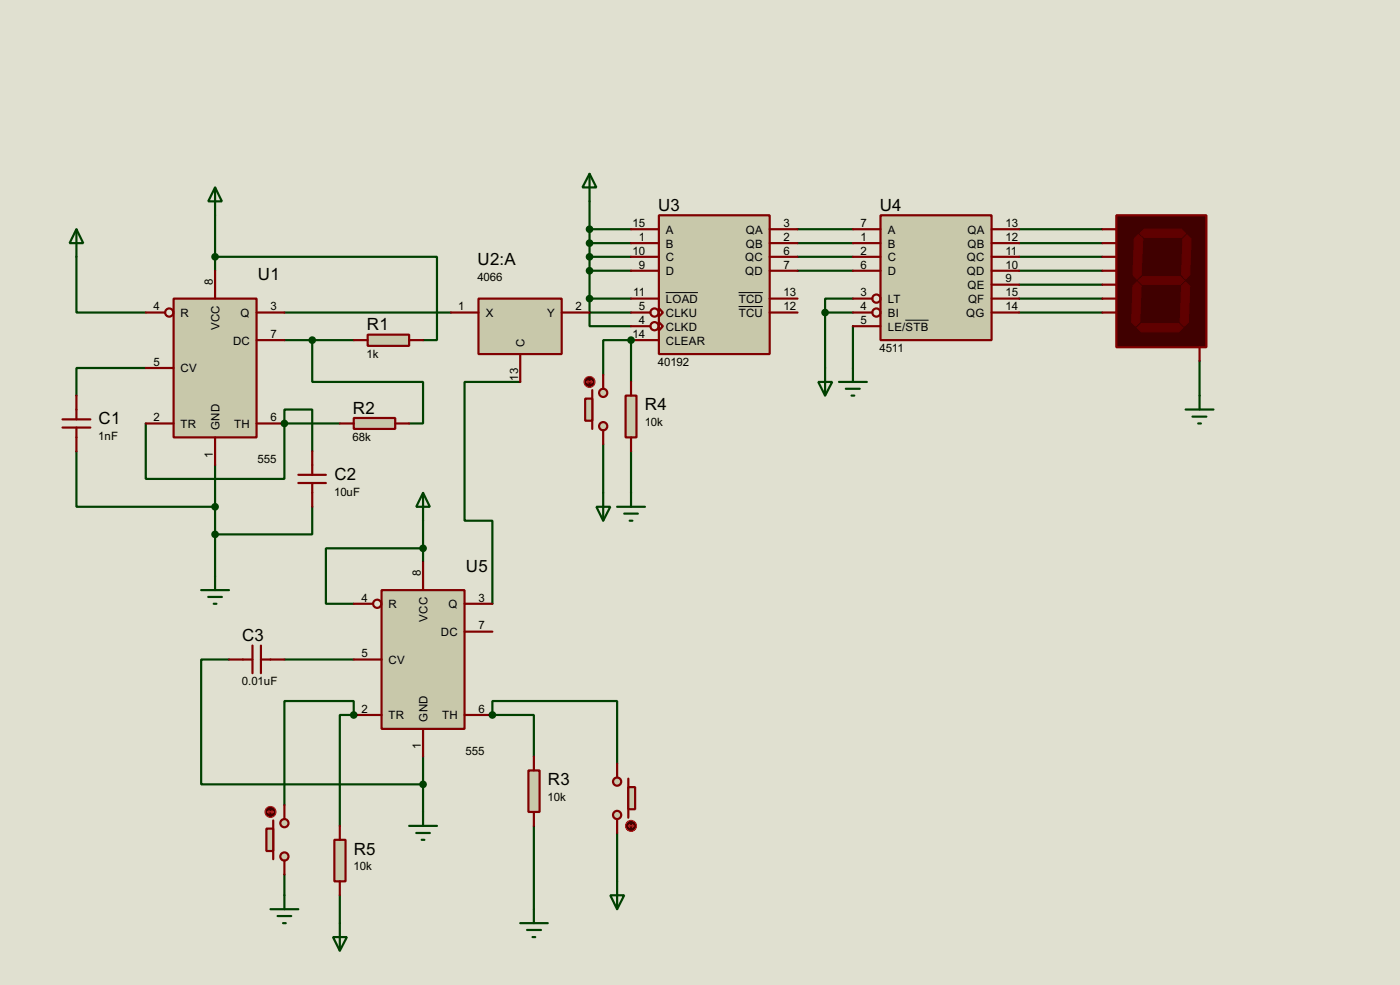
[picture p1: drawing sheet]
<svg xmlns="http://www.w3.org/2000/svg" width="256mm" height="180mm" viewBox="0 0 256 180" stroke-linecap="round" stroke-linejoin="round" font-family="sans-serif">
<path d="M0 0h256.5v180.3h-256.5z" fill="#e0e0d0"/>
<path d="M39.4 39.4v10.2M14 47v10.2h12.7M39.4 47h40.7v15.3h-2.6M26.7 67.4h-12.7v5M26.7 77.5v10.2h25.4v-10.2M14 82.6v10.2h25.4v-7.7" fill="none" stroke="#004000" stroke-width=".4"/>
<circle cx="52.1" cy="77.5" r=".2" fill="#004000"/>
<g fill="none" stroke="#004000" stroke-width=".4">
<path d="M108 36.9v17.8M52.1 57.2h30.5M108 54.7v5h7.6M108 57.2h7.6M108 42h7.6M108 44.5h7.6M108 47h7.6M108 49.6h7.6M108 54.7h7.6M52.1 62.3h12.7M57.2 62.3v7.6h20.3v7.6h-2.5M62.3 77.5h-10.2v-2.5h5.1v7.6"/>
<path d="M115.6 62.3h-5.1v6.3M39.4 92.8v12.7M57.2 92.8v5h-17.8"/>
</g>
<circle cx="115.6" cy="62.3" r=".2" fill="#004000"/>
<g fill="none" stroke="#004000" stroke-width=".4">
<path d="M146.1 42h10.2M146.1 44.5h10.2M146.1 47h10.2M146.1 49.6h10.2M151.2 57.2v10.2M151.2 57.2h5.1M156.3 54.7h-5.1v2.5M156.3 59.7v7.7M186.7 42h15.3M186.7 44.5h15.3M186.7 47h15.3M186.7 49.6h15.3"/>
<path d="M186.7 57.2h15.3M186.7 52.1h15.3M186.7 54.7h15.3M95.3 69.9h-10.2v25.4h5.1v15.2M115.6 62.3v7.6M219.8 66.1v6.3M77.5 95.3v7.6M110.5 81.3v8.9M115.6 82.6v7.6M77.5 100.4h-17.8v10.1h5.1M42 120.7h-5.1v22.9h40.6M52.1 120.7h12.7"/>
<path d="M64.8 130.9h-2.5v20.3M77.5 138.5v10.1M62.3 163.9v5.1"/>
</g>
<circle cx="64.8" cy="130.9" r=".2" fill="#004000"/>
<path d="M64.8 130.9v-2.6h-12.7v19.1M90.2 130.9h7.6v7.6M97.8 151.2v15.2M52.1 160.1v3.8" fill="none" stroke="#004000" stroke-width=".4"/>
<circle cx="90.2" cy="130.9" r=".2" fill="#004000"/>
<path d="M90.2 130.9v-2.6h22.9v11.5M113.1 152.5v8.8" fill="none" stroke="#004000" stroke-width=".4"/>
<path d="M31.8 54.7h15.2v25.4h-15.2z" fill="#c8c8aa" stroke="#800000" stroke-width=".4"/>
<g fill="none" stroke="#800000" stroke-width=".4">
<path d="M26.7 57.2h3.6M39.4 49.6v5.1M47 57.2h5.1M11.5 78.3h5.1M11.5 76.8h5.1M14 72.4v4.4M14 78.3v4.3M26.7 77.5h5.1M26.7 67.4h5.1M47 62.3h5.1M47 77.5h5.1M39.4 80.1v5"/>
<circle cx="31" cy="57.2" r=".75"/>
</g>
<path d="M39.4 34.3l1.3 2.6h-2.5zM39.4 34.3v5.1M14 42l1.3 2.5h-2.5zM14 42v5M36.9 108h5.1M38.2 109.3h2.5M39.2 110.5h.5M39.4 105.5v2.5" fill="none" stroke="#004000" stroke-width=".4"/>
<circle cx="39.4" cy="92.8" r=".5" fill="#004000" stroke="#004000" stroke-width=".4"/>
<path d="M67.4 61.3h7.6v2h-7.6z" fill="#c8c8aa" stroke="#800000" stroke-width=".4"/>
<path d="M64.8 62.3h2.6M75 62.3h2.5" fill="none" stroke="#800000" stroke-width=".4"/>
<circle cx="39.4" cy="47" r=".5" fill="#004000" stroke="#004000" stroke-width=".4"/>
<path d="M64.8 76.5h7.6v2h-7.6z" fill="#c8c8aa" stroke="#800000" stroke-width=".4"/>
<path d="M62.3 77.5h2.5M72.4 77.5h2.6M54.7 88.4h5M54.7 86.9h5M57.2 82.6v4.3M57.2 88.4v4.4" fill="none" stroke="#800000" stroke-width=".4"/>
<g fill="#004000" stroke="#004000" stroke-width=".4">
<circle cx="52.1" cy="77.5" r=".5"/>
<circle cx="57.2" cy="62.3" r=".5"/>
<circle cx="39.4" cy="97.8" r=".5"/>
</g>
<path d="M87.7 54.7h15.2v10.1h-15.2z" fill="#c8c8aa" stroke="#800000" stroke-width=".4"/>
<path d="M82.6 57.2h5.1M102.9 57.2h5.1M95.3 64.8v5.1" fill="none" stroke="#800000" stroke-width=".4"/>
<path d="M120.7 39.4h20.3v25.4h-20.3z" fill="#c8c8aa" stroke="#800000" stroke-width=".4"/>
<g fill="none" stroke="#800000" stroke-width=".4">
<path d="M115.6 42h5.1M115.6 44.5h5.1M115.6 47h5.1M115.6 49.6h5.1M115.6 54.7h5.1M115.6 57.2h3.6M115.6 59.7h3.6M120.7 56.4l.8 .8-.8 .8zM120.7 59l.8 .7-.8 .8zM141 42h5.1M141 44.5h5.1M141 47h5.1"/>
<path d="M141 49.6h5.1M141 54.7h5.1M141 57.2h5.1M115.6 62.3h5.1"/>
<circle cx="119.9" cy="57.2" r=".75"/>
<circle cx="119.9" cy="59.7" r=".75"/>
</g>
<path d="M122 53.6h5.9M135.3 53.6h4.5M135.3 56.1h4.5" fill="none" stroke="#000" stroke-width=".18"/>
<path d="M108 31.8l1.3 2.5h-2.6zM108 31.8v5.1" fill="none" stroke="#004000" stroke-width=".4"/>
<g fill="#004000" stroke="#004000" stroke-width=".4">
<circle cx="108" cy="42" r=".5"/>
<circle cx="108" cy="44.5" r=".5"/>
<circle cx="108" cy="47" r=".5"/>
<circle cx="108" cy="49.6" r=".5"/>
<circle cx="108" cy="54.7" r=".5"/>
</g>
<g fill="#c8c8aa" stroke="#800000" stroke-width=".4">
<circle cx="110.5" cy="71.9" r=".75"/>
<circle cx="110.5" cy="78" r=".75"/>
</g>
<path d="M108.5 71.4v7.1" fill="none" stroke="#800000" stroke-width=".4"/>
<path d="M107.2 73h1.3v4h-1.3z" fill="#c8c8aa" stroke="#800000" stroke-width=".4"/>
<path d="M110.5 68.6v2.6M110.5 78.8v2.5" fill="none" stroke="#800000" stroke-width=".4"/>
<circle cx="108" cy="69.9" r="1" fill="#400000" stroke="#f00" stroke-width=".2"/>
<path d="M107.5 69.9h1M107.5 69.9l.3 .3M107.8 69.7l-.3 .2M108.3 69.7l.2 .2M108.5 69.9l-.2 .3" fill="none" stroke="#f00" stroke-width=".2"/>
<path d="M114.6 72.4h2v7.7h-2z" fill="#c8c8aa" stroke="#800000" stroke-width=".4"/>
<path d="M115.6 69.9v2.5M115.6 80.1v2.5" fill="none" stroke="#800000" stroke-width=".4"/>
<circle cx="115.6" cy="62.3" r=".5" fill="#004000" stroke="#004000" stroke-width=".4"/>
<path d="M109.3 92.8h2.5l-1.3 2.5zM110.5 90.2v5.1M113.1 92.8h5.1M114.4 94h2.5M115.4 95.3h.5M115.6 90.2v2.6" fill="none" stroke="#004000" stroke-width=".4"/>
<path d="M161.3 39.4h20.4v22.9h-20.4z" fill="#c8c8aa" stroke="#800000" stroke-width=".4"/>
<g fill="none" stroke="#800000" stroke-width=".4">
<path d="M156.3 42h5M156.3 44.5h5M156.3 47h5M156.3 49.6h5M156.3 54.7h3.5M156.3 57.2h3.5M156.3 59.7h5M181.7 42h5M181.7 44.5h5M181.7 47h5M181.7 49.6h5M181.7 54.7h5"/>
<path d="M181.7 57.2h5M181.7 52.1h5"/>
<circle cx="160.5" cy="54.7" r=".75"/>
<circle cx="160.5" cy="57.2" r=".75"/>
</g>
<path d="M165.9 58.6h4.2" fill="none" stroke="#000" stroke-width=".18"/>
<path d="M149.9 69.9h2.6l-1.3 2.5zM151.2 67.4v5M153.7 69.9h5.1M155 71.2h2.5M156 72.4h.5M156.3 67.4v2.5" fill="none" stroke="#004000" stroke-width=".4"/>
<circle cx="151.1" cy="57.2" r=".5" fill="#004000" stroke="#004000" stroke-width=".4"/>
<path d="M204.5 39.4h16.5v24.2h-16.5z" fill="#400000" stroke="#800000" stroke-width=".4"/>
<g fill="#600000" stroke="#600000" stroke-width=".18">
<path d="M208.8 42.7l.8-.7h6.9l.7 .7-.7 .8h-6.9z" fill-rule="evenodd"/>
<path d="M216.7 43.7l.8-.7 .7 .7-.2 6.6-.8 .8-.7-.8z" fill-rule="evenodd"/>
<path d="M208.6 51.4l.8-.8h6.8l.8 .8-.8 .7h-6.8z" fill-rule="evenodd"/>
<path d="M208.6 43l.8 .7-.3 6.6-.8 .8-.7-.8 .2-6.6z" fill-rule="evenodd"/>
<path d="M217.2 51.6l.8 .8-.3 6.6-.7 .7-.8-.7 .3-6.6z" fill-rule="evenodd"/>
<path d="M208.3 60l.8-.8h6.9l.7 .8-.7 .8h-6.9z" fill-rule="evenodd"/>
<path d="M207.6 52.4l.7-.8 .8 .8-.3 6.6-.7 .7-.8-.7z" fill-rule="evenodd"/>
</g>
<path d="M202 42h2.5M202 44.5h2.5M202 47h2.5M202 49.6h2.5M202 52.1h2.5M202 54.7h2.5M202 57.2h2.5M219.8 63.6v2.5" fill="none" stroke="#800000" stroke-width=".4"/>
<path d="M217.2 75h5.1M218.5 76.3h2.5M219.5 77.5h.5M219.8 72.4v2.6" fill="none" stroke="#004000" stroke-width=".4"/>
<path d="M69.9 108h15.2v25.4h-15.2z" fill="#c8c8aa" stroke="#800000" stroke-width=".4"/>
<g fill="none" stroke="#800000" stroke-width=".4">
<path d="M64.8 110.5h3.6M77.5 102.9v5.1M85.1 110.5h5.1M85.1 115.6h5.1M64.8 130.9h5.1M64.8 120.7h5.1M77.5 133.4v5.1M85.1 130.9h5.1"/>
<circle cx="69.1" cy="110.5" r=".75"/>
</g>
<path d="M77.5 90.2l1.3 2.6h-2.5zM77.5 90.2v5.1M75 151.2h5.1M76.3 152.5h2.5M77.3 153.7h.5M77.5 148.6v2.6" fill="none" stroke="#004000" stroke-width=".4"/>
<circle cx="77.5" cy="100.4" r=".5" fill="#004000" stroke="#004000" stroke-width=".4"/>
<path d="M61.3 153.7h2v7.6h-2z" fill="#c8c8aa" stroke="#800000" stroke-width=".4"/>
<path d="M46.3 118.2v5M47.8 118.2v5M42 120.7h4.3M47.8 120.7h4.3M62.3 151.2v2.5M62.3 161.3v2.6" fill="none" stroke="#800000" stroke-width=".4"/>
<path d="M61 171.5h2.6l-1.3 2.5zM62.3 169v5M95.3 169h5.1M96.6 170.2h2.5M97.6 171.5h.5M97.8 166.4v2.6" fill="none" stroke="#004000" stroke-width=".4"/>
<circle cx="77.5" cy="143.6" r=".5" fill="#004000" stroke="#004000" stroke-width=".4"/>
<g fill="#c8c8aa" stroke="#800000" stroke-width=".4">
<circle cx="52.1" cy="150.7" r=".75"/>
<circle cx="52.1" cy="156.8" r=".75"/>
</g>
<path d="M50.1 150.2v7.1" fill="none" stroke="#800000" stroke-width=".4"/>
<path d="M48.8 151.7h1.3v4.1h-1.3z" fill="#c8c8aa" stroke="#800000" stroke-width=".4"/>
<path d="M52.1 147.4v2.5M52.1 157.5v2.6" fill="none" stroke="#800000" stroke-width=".4"/>
<circle cx="49.5" cy="148.6" r="1" fill="#400000" stroke="#f00" stroke-width=".2"/>
<path d="M49.1 148.6h1M49.1 148.6l.2 .3M49.3 148.4l-.2 .2M49.8 148.4l.3 .2M50.1 148.6l-.3 .3" fill="none" stroke="#f00" stroke-width=".2"/>
<circle cx="64.8" cy="130.9" r=".5" fill="#004000" stroke="#004000" stroke-width=".4"/>
<path d="M49.6 166.4h5.1M50.9 167.7h2.5M51.9 169h.5M52.1 163.9v2.5" fill="none" stroke="#004000" stroke-width=".4"/>
<path d="M96.8 141h2.1v7.6h-2.1z" fill="#c8c8aa" stroke="#800000" stroke-width=".4"/>
<path d="M97.8 138.5v2.5M97.8 148.6v2.6" fill="none" stroke="#800000" stroke-width=".4"/>
<g fill="#c8c8aa" stroke="#800000" stroke-width=".4">
<circle cx="113" cy="149.2" r=".75"/>
<circle cx="113" cy="143.1" r=".75"/>
</g>
<path d="M115.1 142.5v7.2" fill="none" stroke="#800000" stroke-width=".4"/>
<path d="M115.1 144.1h1.3v4h-1.3z" fill="#c8c8aa" stroke="#800000" stroke-width=".4"/>
<path d="M113.1 139.8v2.5M113.1 149.9v2.6" fill="none" stroke="#800000" stroke-width=".4"/>
<circle cx="115.6" cy="151.2" r="1" fill="#400000" stroke="#f00" stroke-width=".2"/>
<path d="M115.1 151.2h1M115.1 151.2l.3 .2M115.4 150.9l-.3 .3M115.9 150.9l.2 .3M116.1 151.2l-.2 .2" fill="none" stroke="#f00" stroke-width=".2"/>
<circle cx="90.2" cy="130.9" r=".5" fill="#004000" stroke="#004000" stroke-width=".4"/>
<path d="M111.8 163.9h2.6l-1.3 2.5zM113.1 161.3v5.1" fill="none" stroke="#004000" stroke-width=".4"/>
<g font-size="3.5">
<text x="120.6" y="38.6">U3</text>
<text x="161.2" y="38.6">U4</text>
<text x="47.3" y="51.3">U1</text>
<text x="87.5" y="48.5">U2:A</text>
<text x="67.2" y="60.5">R1</text>
<text x="18.1" y="77.6">C1</text>
<text x="64.7" y="75.7">R2</text>
<text x="118.2" y="75.1">R4</text>
<text x="61.3" y="87.8">C2</text>
<text x="85.4" y="104.7">U5</text>
<text x="44.4" y="117.4">C3</text>
<text x="100.4" y="143.7">R3</text>
<text x="64.8" y="156.4">R5</text>
</g>
<g font-size="2.4">
<text x="115.9" y="41.6">15</text>
<text x="143.6" y="41.6">3</text>
<text x="157.7" y="41.6">7</text>
<text x="184.2" y="41.6">13</text>
<text x="115.9" y="46.6">10</text>
<text x="117" y="44.1">1</text>
<text x="122" y="42.7">A</text>
<text x="122" y="45.3">B</text>
<text x="122" y="47.8">C</text>
<text x="136.5" y="47.8">QC</text>
<text x="136.6" y="42.7">QA</text>
<text x="136.6" y="45.3">QB</text>
<text x="143.6" y="44.1">2</text>
<text x="143.6" y="46.6">6</text>
<text x="157.7" y="44.1">1</text>
<text x="157.7" y="46.6">2</text>
<text x="162.6" y="42.7">A</text>
<text x="162.6" y="45.3">B</text>
<text x="162.6" y="47.8">C</text>
<text x="177.1" y="47.8">QC</text>
<text x="177.2" y="42.7">QA</text>
<text x="177.2" y="45.3">QB</text>
<text x="184.2" y="44.1">12</text>
<text x="184.2" y="46.6">11</text>
<text x="39" y="52.1" transform="rotate(-90 39 52.1)">8</text>
<text x="87.5" y="51.4">4066</text>
<text x="117" y="49.2">9</text>
<text x="122" y="50.4">D</text>
<text x="136.5" y="50.4">QD</text>
<text x="143.6" y="49.2">7</text>
<text x="157.7" y="49.2">6</text>
<text x="162.6" y="50.4">D</text>
<text x="177.1" y="50.4">QD</text>
<text x="177.2" y="52.9">QE</text>
<text x="184.2" y="49.2">10</text>
<text x="184.2" y="51.7">9</text>
<text x="28.1" y="56.8">4</text>
<text x="33.1" y="58">R</text>
<text x="44.1" y="58">Q</text>
<text x="49.6" y="56.8">3</text>
<text x="84" y="56.8">1</text>
<text x="89" y="58">X</text>
<text x="100.2" y="58">Y</text>
<text x="105.5" y="56.8">2</text>
<text x="116" y="54.3">11</text>
<text x="117" y="56.8">5</text>
<text x="117" y="59.3">4</text>
<text x="122" y="55.4">LOAD</text>
<text x="122" y="58">CLKU</text>
<text x="135.3" y="55.4">TCD</text>
<text x="135.3" y="58">TCU</text>
<text x="143.6" y="54.3">13</text>
<text x="143.6" y="56.8">12</text>
<text x="157.7" y="54.3">3</text>
<text x="157.7" y="56.8">4</text>
<text x="157.7" y="59.3">5</text>
<text x="162.6" y="55.4">LT</text>
<text x="162.6" y="58">BI</text>
<text x="177" y="58">QG</text>
<text x="177.3" y="55.4">QF</text>
<text x="184.2" y="54.3">15</text>
<text x="184.2" y="56.8">14</text>
<text x="40.2" y="60.4" transform="rotate(-90 40.2 60.4)">VCC</text>
<text x="42.7" y="63.1">DC</text>
<text x="49.6" y="61.9">7</text>
<text x="67.2" y="65.5">1k</text>
<text x="96.1" y="63.5" transform="rotate(-90 96.1 63.5)">C</text>
<text x="115.9" y="61.9">14</text>
<text x="122" y="63.1">CLEAR</text>
<text x="122" y="60.5">CLKD</text>
<text x="161.1" y="64.5">4511</text>
<text x="162.6" y="60.5">LE/STB</text>
<text x="28.1" y="67">5</text>
<text x="33.1" y="68.1">CV</text>
<text x="94.9" y="69.7" transform="rotate(-90 94.9 69.7)">13</text>
<text x="120.5" y="67">40192</text>
<text x="28.1" y="77.1">2</text>
<text x="49.6" y="77.1">6</text>
<text x="18" y="80.6">1nF</text>
<text x="33.1" y="78.3">TR</text>
<text x="39" y="83.8" transform="rotate(-90 39 83.8)">1</text>
<text x="40.2" y="78.7" transform="rotate(-90 40.2 78.7)">GND</text>
<text x="42.9" y="78.3">TH</text>
<text x="64.6" y="80.7">68k</text>
<text x="118.1" y="78.1">10k</text>
<text x="47.2" y="84.8">555</text>
<text x="61.2" y="90.8">10uF</text>
<text x="77.1" y="105.5" transform="rotate(-90 77.1 105.5)">8</text>
<text x="66.2" y="110.1">4</text>
<text x="71.2" y="111.3">R</text>
<text x="78.3" y="113.8" transform="rotate(-90 78.3 113.8)">VCC</text>
<text x="82.2" y="111.3">Q</text>
<text x="87.7" y="110.1">3</text>
<text x="80.8" y="116.4">DC</text>
<text x="87.7" y="115.2">7</text>
<text x="44.3" y="125.4">0.01uF</text>
<text x="66.2" y="120.3">5</text>
<text x="71.2" y="121.5">CV</text>
<text x="66.2" y="130.5">2</text>
<text x="71.2" y="131.7">TR</text>
<text x="81" y="131.7">TH</text>
<text x="87.7" y="130.5">6</text>
<text x="77.1" y="137.1" transform="rotate(-90 77.1 137.1)">1</text>
<text x="78.3" y="132.1" transform="rotate(-90 78.3 132.1)">GND</text>
<text x="85.3" y="138.1">555</text>
<text x="100.3" y="146.6">10k</text>
<text x="64.8" y="159.3">10k</text>
</g>
</svg>
